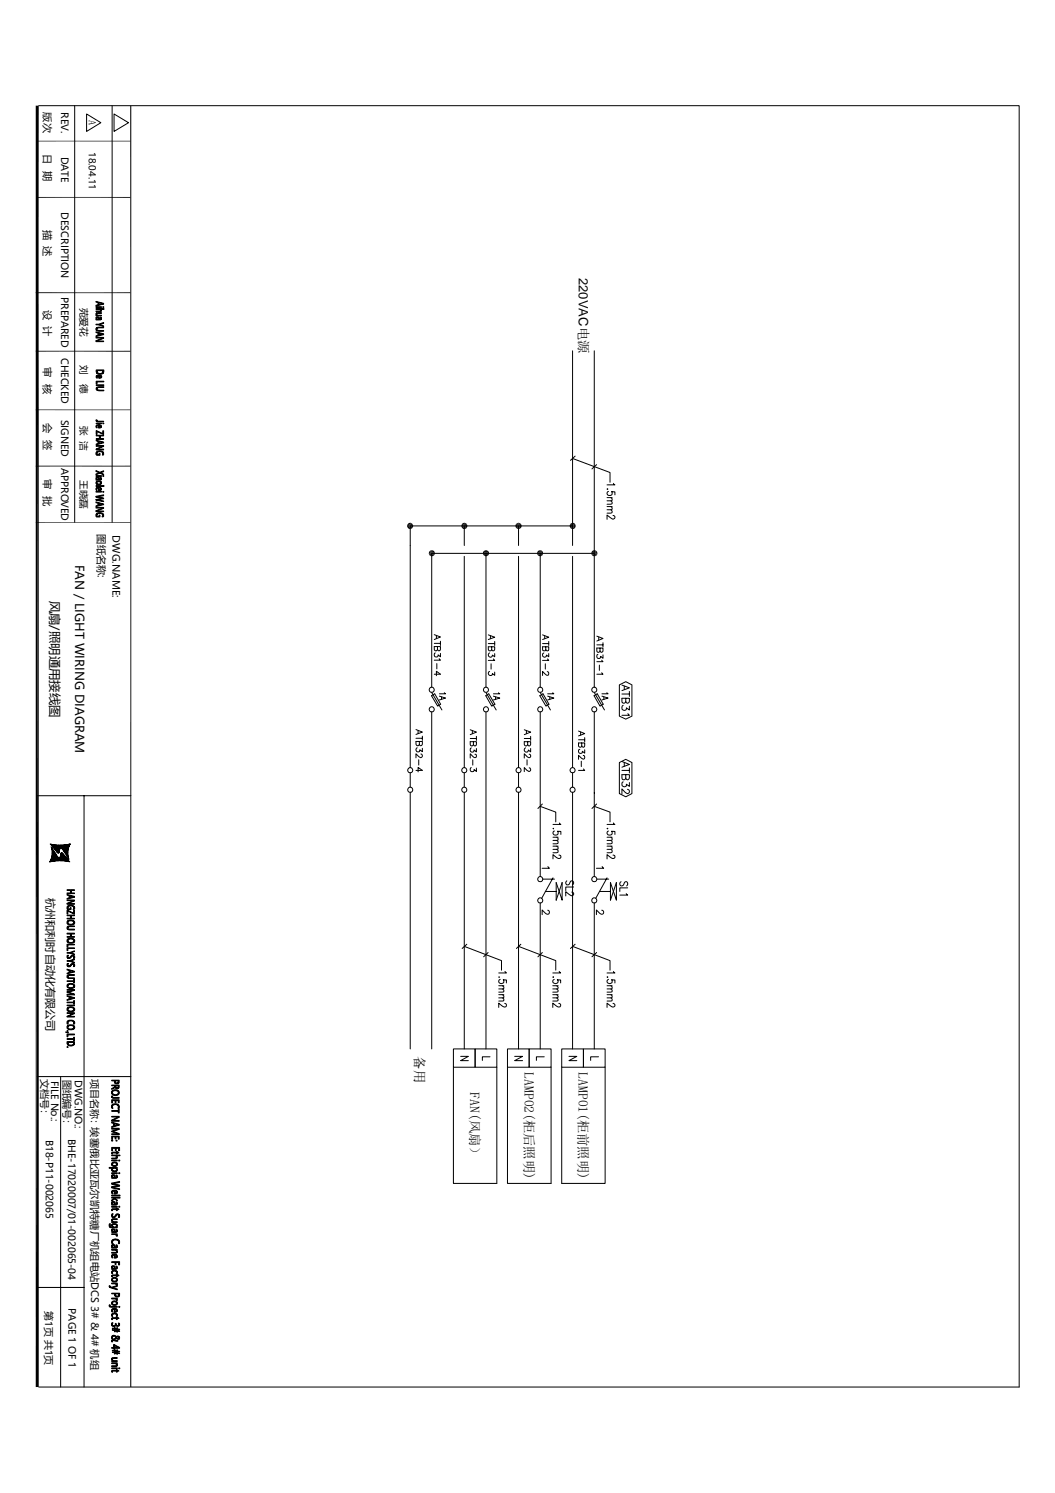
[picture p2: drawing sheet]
<svg xmlns="http://www.w3.org/2000/svg" width="210mm" height="297mm" viewBox="0 0 210 297" stroke-linecap="round" stroke-linejoin="round" font-family="sans-serif">
<g fill="none" stroke="#000" stroke-width=".2">
<path d="M7.4 39.3h18.6M7.4 28.1h18.6M7.7 21h195.1v255h-195.1M14.9 21v82.9M17.2 22.7l2.9 1.7-2.9 1.7zM22.3 21v82.9M22.7 22.7l2.9 1.7-2.9 1.7zM7.1 58.2h18.9M7.1 69.9h18.9M113.9 69.8v34.8h-32.3v48.1M118.2 69.8v66.9M7.1 81.5h18.9"/>
<path d="M7.1 92.7h18.9M113.9 91.2l7.5 2.8v2M114.4 90.7l-.9 .9M118.7 92.4l-.9 .9M120.8 99h1M120.9 97.2v.2zM121.1 97.8h-.2a.47 .47 0 0 0 .1 .7 .47 .47 0 0 0 .6 0 .47 .47 0 0 0 .1-.7l.6 .1v.6M121.5 99l.3 .2v.4h-1M121.5 99.6l.3 .3v.3l-1 .1M122 96.2l.3 .3h-1.5M7.1 103.9h18.9M92.4 104.6v3.9"/>
<path d="M92.4 110.7v42M96.7 110.1v26.6M103.2 104.6v3.9M103.2 110.7v42M107.5 110.1v26.6M113.9 104.6v3.9M113.9 110.7v42M118.2 110.1h-32.3v26.6M120.8 100.8h1M121.5 100.8l.3 .2v.4h-1M121.5 101.4l.3 .3v.3l-1 .1M122 102.6l.3 .2v.2l-.3 .3-1.2-.8v.8"/>
<path d="M85.9 138.4l.6-.4 1.2 2.1-.6 .4zM85.9 137.8l2 3.5M86.4 126.3l1.2 .4-1.2 .5M86.4 134.1h1.2l-.8-.6v.9M86.4 128h1.2M86.6 129.9a.41 .41 0 0 0-.1 .7 .41 .41 0 0 0 .7-.3l.4 .4v-.7M86.8 126.5v.5M86.9 132v1.1M87 128.6v.6l.4 .3 .2-.1v-.8h-1.2v.8l.4 .1 .2-.3M87.4 131l.2 .3h-1.2M87.4 138.5l1.2 .4-1.2 .4M87.6 127.6v.8"/>
<path d="M87.8 138.7v.4M88.4 137.8l.2 .2h-1.2M96.6 138.4l.6-.4 1.3 2.1-.7 .4zM96.7 137.8l2 3.5M97.2 126.3l1.2 .5-1.2 .4M97.2 128h1.2M97.4 129.9a.41 .41 0 0 0-.1 .7 .41 .41 0 0 0 .7-.3l.4 .4v-.7M97.4 133.6a.41 .41 0 0 0-.1 .7 .41 .41 0 0 0 .7-.3l.4 .4v-.7M97.6 126.5v.6M97.7 132.1v1M97.8 128.7l.1 .7h.4l.1-.7h-1.2l.1 .7h.4l.1-.2M98.2 131.1l.2 .3h-1.2"/>
<path d="M98.2 138.5l1.2 .4-1.2 .4M98.4 127.6v.8M98.6 138.7v.4M99.2 137.8l.2 .2h-1.2M107.4 138.4l.6-.4 1.2 2.1-.6 .4zM107.5 137.8l2 3.5M107.9 126.3l1.3 .5-1.3 .4M107.9 128h1.3M108.2 129.9a.41 .41 0 0 0-.3 .5 .41 .41 0 0 0 .4 .3 .41 .41 0 0 0 .4-.4l.5 .4v-.7M108.4 126.5v.6M108.5 132.1v1M108.6 128.7l.1 .7h.4l.1-.7h-1.3l.1 .7h.5l.1-.2"/>
<path d="M108.9 133.6a.36 .36 0 0 1 .3 .4 .36 .36 0 0 1-.4 .4l-.9-.8v.8M109 131.1l.2 .3h-1.3M109 138.5l1.2 .4-1.2 .4M109.2 127.6v.8M109.4 138.7v.4M110 137.8l.2 .2h-1.2M118.2 138.4l.6-.4 1.2 2.1-.6 .4zM118.2 137.8l2.1 3.5M118.7 126.6l1.3 .4-1.3 .5M118.7 128.3h1.3M119 130.2a.41 .41 0 0 0-.1 .7 .41 .41 0 0 0 .6-.3l.5 .4v-.7M119.1 126.7v.6"/>
<path d="M119.3 132.3v1.1M119.4 128.9v.8l.3 .1 .2-.1 .1-.8h-1.3l.1 .8 .3 .1 .3-.3M119.7 131.3l.3 .3h-1.3M119.7 133.8l.3 .3h-1.3M119.8 138.5l1.2 .4-1.2 .4M120 127.9v.8M120.1 138.7v.4M120.7 137.8l.3 .2h-1.2M123.2 136.3l1.3-.7 1.2 .7v6.2l-1.2 .6-1.3-.6zM123.7 136.3l1.5 .5-1.5 .6M123.7 138.1h1.5M124.2 136.5v.7"/>
<path d="M124.5 138.9l.1 .9 .3 .1 .3-.3v-.7h-1.5l.1 .9 .4 .1 .3-.3M125.2 137.6v.9M7.4 158.3h18.6M16.7 158.3v117.7M81.6 153.8v2.8M81.6 157.6v51.1M82.8 145.1l1.2 .6-1.2 .4M82.8 153.3h1.2l-.8-.6v.9M82.8 146.9h1.2M83 148.8a.41 .41 0 0 0-.3 .5 .41 .41 0 0 0 .5 .3 .41 .41 0 0 0 .3-.4l.5 .3v-.6M83.2 145.4v.6M83.3 151.2v1"/>
<path d="M83.4 147.5l.1 .7 .3 .2 .2-.3v-.6h-1.2l.1 .8 .3 .1 .2-.3M83.7 150a.36 .36 0 0 1 .3 .4 .36 .36 0 0 1-.3 .3l-.9-.7v.8M84 146.5v.8M85.9 141.6v67.1M92.4 153.8v2.8M92.4 157.6v51.1M93.6 145.2l1.2 .5-1.2 .5M93.6 146.9h1.2M93.8 148.8a.43 .43 0 0 0-.2 .7 .43 .43 0 0 0 .7-.1v-.2l.5 .4v-.7M93.8 152.7a.41 .41 0 0 0-.1 .8 .41 .41 0 0 0 .6-.4l.5 .4v-.7M94 145.4v.6M94.1 151.2v1"/>
<path d="M94.2 147.6v.5l.4 .3 .1-.1 .1-.7h-1.2v.7l.4 .1 .2-.3M94.5 150.1l.3 .2-.1 .4h-.1h-.3l-.7-.7v.8M94.8 146.5v.8M96.7 141.6v67.1M103.2 153.8v2.8M103.2 157.6v51.1M104.3 145.2l1.3 .5-1.3 .5M104.3 146.9h1.3M104.6 148.8a.43 .43 0 0 0-.2 .7 .43 .43 0 0 0 .7-.3l.5 .4v-.7M104.7 145.4v.6M104.9 151.2v1M105 147.6v.7l.3 .1 .3-.3v-.5h-1.3l.1 .7 .3 .1 .3-.3"/>
<path d="M105.3 150.1l.3 .2v.2l-.4 .2-.9-.7v.8M105.3 152.8a.36 .36 0 0 1 .3 .4 .36 .36 0 0 1-.4 .3l-.9-.8v.8M105.6 146.5v.8M107.5 141.6v32.8M107.9 160l-.9 .9M113.9 153.8v2.8M113.9 157.6v51.1M115.1 145.4l1.2 .6-1.2 .4M115.1 147.2h1.2M115.4 149.1a.41 .41 0 0 0-.3 .5 .41 .41 0 0 0 .4 .3 .41 .41 0 0 0 .4-.4l.4 .3v-.6M115.5 145.7v.5M115.7 151.5v1"/>
<path d="M115.7 147.8v.6l.4 .3 .2-.2v-.7h-1.2v.7l.4 .2 .2-.3M116 150.3a.36 .36 0 0 1 .3 .4 .36 .36 0 0 1-.3 .3l-.9-.7v.8M116.1 153l.2 .3h-1.2M116.3 146.8v.8M118.2 141.6v32.8M118.2 157.8h.1M118.7 160l-.9 .9M123.2 151.7l1.3-.6 1.2 .6v6.2l-1.2 .6-1.3-.6zM123.7 151.5l1.5 .6-1.5 .5M123.7 153.3h1.5M124 140.3a.49 .49 0 0 0-.2 .9 .49 .49 0 0 0 .8-.4l.6 .5v-.8M124 155.6a.5 .5 0 0 0-.2 .8 .5 .5 0 0 0 .8-.2v-.2l.6 .4v-.7"/>
<path d="M124.2 151.7v.7M124.5 154.1l.1 .9 .3 .1 .3-.3v-.7h-1.5l.2 1h.3l.3-.3M124.8 157l.3 .2a.44 .44 0 0 1-.1 .6 .44 .44 0 0 1-.6-.1l-.7-.7v1M124.9 142l.3 .3h-1.5M125.2 152.8v1M9.9 171.5h.1M9.9 171.4l.1 .1M10 171.3l.2 .1M10 171.3l.1 .1M10 167.9l1.7 1.8M10 171.2l.2 .2M10.1 167.9l1.7 1.7"/>
<path d="M10.1 171.1l.2 .3M10.1 171l.4 .4M10.1 171.1l.3 .3M10.2 168.5h.1M10.2 168l1.6 1.5M10.2 168.6l.2 .2M10.2 170.8l.5 .6M10.2 168.8l.4 .3M10.2 170.7l.7 .6M10.2 170.7l.6 .6M10.3 168l1.5 1.4M10.3 168.9l.5 .5"/>
<path d="M10.3 170.5l.8 .8M10.3 170.5l.7 .8M10.3 170.6l.7 .7M10.3 169l.7 .6M10.3 169.1l.8 .8M10.3 170.2l1.1 1.1M10.3 170.3l1 1M10.3 170.4l.9 .9M10.4 169.2l.9 1M10.4 169.3l1.9 2M10.4 169.4l1.8 1.9M10.4 169.5l1.7 1.8"/>
<path d="M10.4 169.6l1.6 1.7M10.4 169.7l1.5 1.5M10.4 169.8l1.4 1.5M10.4 169.9l1.3 1.4M10.4 170l1.2 1.3M10.4 170.1l1.1 1.2M10.4 168l1.4 1.4M10.4 168.5l1.3 1.2M10.5 168l1.3 1.3M10.6 171.4l-.4-.5 .5 .5M10.6 168l1.2 1.2M10.8 168l1 1.1"/>
<path d="M10.8 169l.8 .7M10.8 168.1l1.1 1M11 168.1l.9 .9M11 168.1l.9 .8M11.2 168.1l.7 .8M11.3 168.1l.7 .8M11.3 169.5l.2 .2M11.3 168.1l.8 .7-.6-.7M11.6 168.1l.7 .8M11.6 168.1l1.9 1.9M11.7 170.6l.7 .7M11.7 168.1l1.8 1.8"/>
<path d="M11.8 170.6l.7 .7M11.9 168.1l1.6 1.7M11.9 170.5l.7 .8M11.9 170.5l.8 .8M11.9 168.1l1.6 1.6M12 170.5l.8 .8M12 170.3l1 1M12 170.4l.9 .9M12 168.1l1.5 1.5M12.1 170l1.3 1.4M12.1 170.1l1.2 1.3M12.1 170.2l1.1 1.2"/>
<path d="M12.1 170.3l1 1M12.1 169.8l1.7 1.6M12.1 169.9l1.6 1.5M12.1 170l1.4 1.4M12.1 168.1l1.4 1.4M12.1 169.7l1.8 1.8M12.2 169.7l1.4 1.4M12.2 168.1l1.3 1.3M12.3 169.7l.9 .8M12.3 168.1l1.2 1.3M12.4 169.7l.3 .3M12.4 168.1l1.1 1.2"/>
<path d="M12.4 169l1.1 1.1M12.4 168.1l1.1 1.1M12.5 168.1l1 1M12.6 168.1l.9 .9M12.6 169.3l.9 .9M12.7 168.1l.9 .9M12.8 168.1l.8 .8M12.8 169.6l.7 .7M12.9 168.1l.7 .7M13 168.1l.6 .6M13 169.8l.6 .6M13 168l.6 .7"/>
<path d="M13.1 168l.6 .6M13.2 170.1l.4 .4M13.2 168l.5 .5M13.3 168l.4 .5M13.3 170.4l.3 .3M13.4 168l.4 .3-.4-.3M13.5 168l.3 .3M13.5 170.7l.2 .1M13.6 168l.2 .2M13.7 168l.1 .1M13.7 170.9h.1M13.8 168l.1 .1"/>
<path d="M13.8 167.9l.1 .1M13.9 167.9l.1 .1M14 167.9h.1M107.5 160.4l3.1 1.2v1.9M107.5 179.6v29.1M108 174.9h2.3M108.5 177.4h2.2M109 172.4l.3 .3h-1.4M110 164.8h.2zM110 166.6h1M110 168.3h1M110 174.7l-2.2 4"/>
<path d="M110.3 165.3a.47 .47 0 0 0-.2 .7 .47 .47 0 0 0 .7 .1l.2-.3-.1-.4h.7v.6M110.7 175.6l1.1 3.5v-3.5l-1.1 3.5zM110.7 166.6l.3 .1v.5h-1M110.7 167.2l.3 .2v.4l-1 .1M110.7 168.3l.3 .2v.4l-1 .1M110.7 169l.3 .1v.5l-1 .1M111.2 170.1l.4 .2v.3l-.3 .2-.6-.2-.7-.6v.9M111.3 163.7l.3 .3h-1.6M112.8 175.2a.41 .41 0 0 0-.2 .7 .41 .41 0 0 0 .7-.1l.3-.5 .1-.1a.42 .42 0 0 1 .4 .4 .42 .42 0 0 1-.2 .5M113.7 177.5l.4 .2v.3l-.3 .2-.5-.2-.7-.6v.9M114.1 176.5h-1.5v.7M118.2 160.4l3.2 1.2v1.9"/>
<path d="M118.2 179.6v29.1M118.8 174.9h2.3M119.3 177.4h2.2M119.8 172.4l.3 .3h-1.4M120.8 164.8h.1zM120.8 166.6h1M120.8 168.3h1M120.8 174.7l-2.3 4M121.1 165.3l-.2 .1a.47 .47 0 0 0 .1 .6 .47 .47 0 0 0 .6 0 .47 .47 0 0 0 .1-.6h.6v.6M121.5 175.6v3.5l1.1-3.5v3.5zM121.5 166.6l.3 .1v.5h-1M121.5 167.2l.3 .2v.4l-1 .1"/>
<path d="M121.5 168.3l.3 .2v.4l-1 .1M121.5 169l.3 .1v.5l-1 .1M122 170.1l.3 .2v.3l-.3 .2h-.2l-1-.8v.9M122 163.7l.3 .3h-1.5M123.6 175.4a.44 .44 0 0 0-.3 .5 .44 .44 0 0 0 .5 .4l.6-.8 .3-.1a.51 .51 0 0 1 0 .9M124.6 177.8l.3 .3h-1.6M124.9 176.6h-1.6v.8M92.4 188.3l7.4 2.8v1.9M92.9 187.9l-1 .8M97.1 189.5l-.9 .9M99.2 194.4h.2zM99.2 196.1h1"/>
<path d="M99.2 197.9h1M99.5 194.8a.47 .47 0 0 0-.1 .7 .47 .47 0 0 0 .7 .1 .47 .47 0 0 0 0-.7l.7 .1v.6M99.9 196.1l.3 .2v.4l-1 .1M99.9 196.8l.3 .1v.4l-1 .1M99.9 197.9l.3 .2v.4h-1M99.9 198.5l.3 .2v.4l-1 .1M100.4 199.6l.3 .2 .1 .3-.5 .2-1.1-.7v.8M100.5 193.3l.3 .3h-1.6M103.2 188.3l7.4 2.8v1.9M103.6 187.9l-.9 .8M107.9 189.5l-.9 .9M109 181.1l.3 .3-.1 .4-.3 .1-.4-.2-.6-.7v1"/>
<path d="M110 194.4h.2zM110 196.1h1M110 197.9h1M110.3 194.8a.48 .48 0 0 0-.2 .8 .48 .48 0 0 0 .7 0 .39 .39 0 0 0 .1-.7l.6 .1v.6M110.7 196.1l.3 .3v.3l-1 .1M110.7 196.8l.3 .2v.3l-1 .1M110.7 197.9l.3 .3v.3h-1M110.7 198.5l.3 .3v.3l-1 .1M111.2 199.6l.3 .3-.1 .4h-.4l-1-.7v.8M111.3 193.3l.2 .3h-1.5M113.9 188.3l7.5 2.8v1.9M114.4 187.9l-.9 .8"/>
<path d="M118.7 189.5l-.9 .9M119.7 181.1l.4 .3-.2 .4-.6-.1-.6-.7v1M120.8 194.4h.1zM120.8 196.1h1M120.8 197.9h1M121.1 194.8l-.2 .2a.41 .41 0 0 0 .1 .6 .48 .48 0 0 0 .7 0 .48 .48 0 0 0 0-.7l.6 .1v.6M121.5 196.1l.3 .2v.4l-1 .1M121.5 196.8l.3 .1v.4l-1 .1M121.5 197.9l.3 .2v.4h-1M121.5 198.5l.3 .2v.4l-1 .1M122 199.6l.3 .3v.2l-.3 .2-.5-.1-.7-.6v.8M122 193.3l.3 .3h-1.5"/>
<path d="M7.4 214.2h18.6M12.1 214.2v61.8M90.2 208.7h4.3v3.6h-4.3zM90.2 212.3v23.1h8.6v-23.1M91.7 210.2h1.5l-1.5 .8h1.5M94.5 208.7h4.3v3.6h-4.3zM97.5 210.3h-1.5v.7M101 208.7h4.3v3.6h-4.3zM101 212.3v23.1h8.6v-23.1M102.4 210.2h1.6l-1.6 .8h1.6M105.3 208.7h4.3v3.6h-4.3zM108.3 210.3h-1.6v.7"/>
<path d="M111.8 208.7h4.3v3.6h-4.3zM111.8 212.3v23.1h8.6v-23.1M113.2 210.2h1.6l-1.6 .8h1.6M116.1 208.7h4.3v3.6h-4.3zM119.1 210.3h-1.6v.7M7.4 256.1h9.3"/>
<circle cx="85.9" cy="137.2" r=".51"/>
<circle cx="96.7" cy="137.2" r=".51"/>
<circle cx="107.5" cy="137.2" r=".51"/>
<circle cx="118.2" cy="137.2" r=".51"/>
<circle cx="81.6" cy="153.2" r=".51"/>
<circle cx="81.6" cy="157.1" r=".51"/>
<circle cx="85.9" cy="141.1" r=".51"/>
<circle cx="92.4" cy="153.2" r=".51"/>
<circle cx="92.4" cy="157.1" r=".51"/>
<circle cx="96.7" cy="141.1" r=".51"/>
<circle cx="103.2" cy="153.2" r=".51"/>
<circle cx="103.2" cy="157.1" r=".51"/>
<circle cx="107.5" cy="141.1" r=".51"/>
<circle cx="113.9" cy="157.1" r=".51"/>
<circle cx="113.9" cy="153.2" r=".51"/>
<circle cx="118.2" cy="141.1" r=".51"/>
<circle cx="107.5" cy="174.9" r=".51"/>
<circle cx="107.5" cy="179.1" r=".51"/>
<circle cx="118.2" cy="174.9" r=".51"/>
<circle cx="118.2" cy="179.1" r=".51"/>
</g>
<g fill="#000">
<path d="M7.1 21h.6l-.6 255zM81 104.6h.6l-.5 .3zM81.1 104.9l.5-.3-.3 .6zM81.1 104.3l.5 .3h-.6zM81.6 104.6v.7l-.3-.1zM81.3 104.1l.3 .5-.5-.3zM81.6 104.6l.3 .6-.3 .1zM81.3 104.1l.3-.1v.6zM81.6 104.6l.5 .3-.2 .3zM81.6 104l.3 .1-.3 .5zM81.6 104.6h.6l-.1 .3zM81.9 104.1l.2 .2-.5 .3z"/>
<path d="M81.6 104.6l.5-.3 .1 .3zM85.3 110.1h.6l-.5 .3zM85.4 110.4l.5-.3-.3 .5zM85.4 109.8l.5 .3h-.6zM85.9 110.1v.6l-.3-.1zM85.4 109.8l.2-.3 .3 .6zM85.9 110.1l.3 .5-.3 .1zM85.6 109.5h.3v.6zM85.9 110.1l.5 .3-.2 .2zM85.9 109.5h.3l-.3 .6zM85.9 110.1h.6l-.1 .3zM86.2 109.5l.2 .3-.5 .3z"/>
<path d="M85.9 110.1l.5-.3 .1 .3zM91.8 104.6h.6l-.5 .3zM91.9 104.9l.5-.3-.3 .6zM91.9 104.3l.5 .3h-.6zM92.4 104.6v.7l-.3-.1zM92.1 104.1l.3 .5-.5-.3zM92.4 104.6l.3 .6-.3 .1zM92.1 104.1l.3-.1v.6zM92.4 104.6l.5 .3-.2 .3zM92.4 104l.3 .1-.3 .5zM92.4 104.6h.6l-.1 .3zM92.7 104.1l.2 .2-.5 .3z"/>
<path d="M92.4 104.6l.5-.3 .1 .3zM96.1 110.1h.6l-.6 .3zM96.1 110.4l.6-.3-.3 .5zM96.1 109.8l.6 .3h-.6zM96.7 110.1v.6l-.3-.1zM96.1 109.8l.3-.3 .3 .6zM96.7 110.1l.3 .5-.3 .1zM96.4 109.5h.3v.6zM96.7 110.1l.5 .3-.2 .2zM96.7 109.5h.3l-.3 .6zM96.7 110.1h.6l-.1 .3zM97 109.5l.2 .3-.5 .3z"/>
<path d="M96.7 110.1l.5-.3 .1 .3zM102.5 104.6h.7l-.6 .3zM102.6 104.9l.6-.3-.3 .6zM102.6 104.3l.6 .3h-.7zM103.2 104.6v.7l-.3-.1zM102.9 104.1l.3 .5-.6-.3zM103.2 104.6l.3 .6-.3 .1zM102.9 104.1l.3-.1v.6zM103.2 104.6l.5 .3-.2 .3zM103.2 104l.3 .1-.3 .5zM103.2 104.6h.6l-.1 .3zM103.5 104.1l.2 .2-.5 .3z"/>
<path d="M103.2 104.6l.5-.3 .1 .3zM106.8 110.1h.7l-.6 .3zM106.9 110.4l.6-.3-.4 .5zM106.9 109.8l.6 .3h-.7zM107.5 110.1v.6l-.4-.1zM106.9 109.8l.2-.3 .4 .6zM107.5 110.1l.3 .5-.3 .1zM107.1 109.5h.4v.6zM107.5 110.1l.5 .3-.2 .2zM107.5 109.5h.3l-.3 .6zM107.5 110.1h.6l-.1 .3zM107.8 109.5l.2 .3-.5 .3z"/>
<path d="M107.5 110.1l.5-.3 .1 .3zM113.3 104.6h.6l-.5 .3zM113.4 104.9l.5-.3-.3 .6zM113.4 104.3l.5 .3h-.6zM113.9 104.6v.7l-.3-.1zM113.6 104.1l.3 .5-.5-.3zM113.9 104.6l.4 .6-.4 .1zM113.6 104.1l.3-.1v.6zM113.9 104.6l.6 .3-.2 .3zM113.9 104l.4 .1-.4 .5zM113.9 104.6h.7l-.1 .3zM114.3 104.1l.2 .2-.6 .3z"/>
<path d="M113.9 104.6l.6-.3 .1 .3zM117.6 110.1h.6l-.5 .3zM117.7 110.4l.5-.3-.3 .5zM117.7 109.8l.5 .3h-.6zM118.2 110.1v.6l-.3-.1zM117.7 109.8l.2-.3 .3 .6zM118.2 110.1l.4 .5-.4 .1zM117.9 109.5h.3v.6zM118.2 110.1l.6 .3-.2 .2zM118.2 109.5h.4l-.4 .6zM118.2 110.1h.7l-.1 .3zM118.6 109.5l.2 .3-.6 .3z"/>
<path d="M118.2 110.1l.6-.3 .1 .3zM7.7 21v255h-.6z"/>
</g>
<path d="M26 21v255" fill="none" stroke="#000" stroke-width=".21"/>
<g fill="#000" stroke="#000" stroke-width=".2">
<path d="M19.1 61h1.1v.2h-1.1z" fill-rule="evenodd"/>
<path d="M19.1 62.3h.1l.1 .4-.2-.1z" fill-rule="evenodd"/>
<path d="M19.1 63.1h.1l.1 .4z" fill-rule="evenodd"/>
<path d="M19.2 74.7l.2 .5-.3-.1z" fill-rule="evenodd"/>
<path d="M19.2 63.1h.4v.4v-.3l-.4 .1z" fill-rule="evenodd"/>
<path d="M20 61.5v.2z" fill-rule="evenodd"/>
<path d="M19.1 63.5h.5v-.4l.2 .4 .3-.1v.2l-.2 .1h-.8z" fill-rule="evenodd"/>
<path d="M19.3 74.7l.4-.1 .1 .5 .3-.1v.2l-.5 .1v-.6h-.2l-.1 .3z" fill-rule="evenodd"/>
<path d="M19.1 61.9h.8l.2-.3 .1 .1-.2 .3h-.9z" fill-rule="evenodd"/>
<path d="M19.2 62.3l1-.1v.1h-.7l-.3 .2z" fill-rule="evenodd"/>
<path d="M19.1 62.7h1.1v.2h-1.1z" fill-rule="evenodd"/>
<path d="M19.9 63.1l.3 .1-.1 .4z" fill-rule="evenodd"/>
<path d="M19.8 74.6l.4 .2-.1 .4v-.4l-.3-.1z" fill-rule="evenodd"/>
<path d="M19.3 73.7l.1 .5 .2 .1h.6l.3-.4v.4l-.3 .2-.7-.1-.2-.1z" fill-rule="evenodd"/>
<path d="M19.1 60l1.5 .4v.1l-.9-.3-.2 .4v-.4l-.4-.1z" fill-rule="evenodd"/>
<path d="M19.1 60.7l.4-.1 .2-.4v.4l.9-.1-1.5 .4z" fill-rule="evenodd"/>
<path d="M19.6 64.6l.3-.1 .7 .3v.2z" fill-rule="evenodd"/>
<path d="M19.1 64.5h.5l1-.3v.1l-1 .3h-.5z" fill-rule="evenodd"/>
<path d="M19.3 65.2l1.3-.1v.1l-1.2 .1-.1 .2z" fill-rule="evenodd"/>
<path d="M19.1 65.3l.2-.1v.4l.1 .1 1.2 .1v.1l-1.3-.1-.2-.2z" fill-rule="evenodd"/>
<path d="M19.1 66l1.5 .4v.2l-.9-.3-.2 .4v-.4l-.4-.1z" fill-rule="evenodd"/>
<path d="M19.1 66.8l.4-.1 .2-.4v.4l.6-.2 .3 .1-1.5 .4z" fill-rule="evenodd"/>
<path d="M19.1 67.1h1.5v.2h-1.5z" fill-rule="evenodd"/>
<path d="M19.1 67.8l1.2-.5h.3l-1.2 .5z" fill-rule="evenodd"/>
<path d="M19.1 67.8h1.5v.2h-1.5z" fill-rule="evenodd"/>
<path d="M20.4 61l.3 .2h-.3z" fill-rule="evenodd"/>
<path d="M19.1 73.6h1.6v.4l-.2 .3v-.6h-1.2v.6z" fill-rule="evenodd"/>
<path d="M19.1 75.8h1.6v.2h-1.4v.4h-.2z" fill-rule="evenodd"/>
<path d="M19.1 76.6h1.6v.1h-1.6z" fill-rule="evenodd"/>
<path d="M19.3 77l1.4-.1v.2h-1.3l-.1 .3z" fill-rule="evenodd"/>
<path d="M19.2 77.1l.1-.1v.5l.2 .1h1.2v.2l-1.4-.1-.2-.2z" fill-rule="evenodd"/>
<path d="M19.1 61.4h1.6v.1l-.7 .1-.9-.1z" fill-rule="evenodd"/>
<path d="M19.1 94.6h1.1v.2h-1.1z" fill-rule="evenodd"/>
<path d="M19.1 96.6h1.6v.2h-1.6z" fill-rule="evenodd"/>
<path d="M19.1 97.8h1.1v.1h-1.1z" fill-rule="evenodd"/>
<path d="M19.1 84.2h1.1v.1h-1.1z" fill-rule="evenodd"/>
<path d="M19.1 95.1l.1-.1 .1 .4z" fill-rule="evenodd"/>
<path d="M19.1 83.6h.2v.2z" fill-rule="evenodd"/>
<path d="M19.1 84.7l.1-.1 .1 .5h-.1z" fill-rule="evenodd"/>
<path d="M19.1 97.1l.2 .5-.2-.2z" fill-rule="evenodd"/>
<path d="M19.2 95h.4v.4l-.1-.3-.3 .1z" fill-rule="evenodd"/>
<path d="M19.1 93.6l.8 .4-.2 .1-.6-.3z" fill-rule="evenodd"/>
<path d="M19.1 90l.2-.1v.5h.4v-.2h.2v.4h-.7z" fill-rule="evenodd"/>
<path d="M19.3 84.6l.4-.1 .1 .5 .3-.1v.2l-.5 .1v-.5h-.2l-.1 .2z" fill-rule="evenodd"/>
<path d="M19.1 95.4h.5v-.4l.2 .4 .3-.2-.1 .3h-.9z" fill-rule="evenodd"/>
<path d="M19.1 95.9l.4-.2 .6 .1-.1 .3-.2-.3-.5 .1-.1 .4z" fill-rule="evenodd"/>
<path d="M19.2 97.1l.5-.2v.6l.4-.2v.2l-.5 .1v-.5h-.2l-.2 .2z" fill-rule="evenodd"/>
<path d="M19.7 84.5l.5 .2v.3z" fill-rule="evenodd"/>
<path d="M19.9 95l.3 .1-.1 .4z" fill-rule="evenodd"/>
<path d="M19.2 96.1l.2 .2h.5l.2-.5 .1 .4-.6 .3-.4-.2z" fill-rule="evenodd"/>
<path d="M19.7 96.9l.5 .3-.1 .3-.1-.3-.3-.1z" fill-rule="evenodd"/>
<path d="M19.3 89.9l.4-.2h.5l.2 .2v.3l-.3-.3h-.5l-.3 .3z" fill-rule="evenodd"/>
<path d="M19.3 83.6l.1 .2h1.2v.1h-1.2h-.1z" fill-rule="evenodd"/>
<path d="M19.1 85.7l1.3 .6v-.6h.2v.7l-1.3-.6v.6h-.2z" fill-rule="evenodd"/>
<path d="M19.1 87.3h.7l.2-.6v.6h.6v.1h-1.5z" fill-rule="evenodd"/>
<path d="M19.1 86.6h1.5v.1h-.6l-.2 .6v-.6h-.7z" fill-rule="evenodd"/>
<path d="M19.1 87.6l1.5 .4v.1l-.9-.2-.2 .4v-.5l-.4-.1z" fill-rule="evenodd"/>
<path d="M19.1 88.3h.4l.2-.4v.3l.9-.1-1.5 .4z" fill-rule="evenodd"/>
<path d="M19.1 88.6h1.5v.2h-1.5z" fill-rule="evenodd"/>
<path d="M19.1 89.4l1.2-.6h.3l-1.3 .6z" fill-rule="evenodd"/>
<path d="M19.1 89.4h1.5v.1h-1.5z" fill-rule="evenodd"/>
<path d="M20.4 89.9l.2 .2v.4h-.2z" fill-rule="evenodd"/>
<path d="M19.9 94.1h.2l.5 .2v.2z" fill-rule="evenodd"/>
<path d="M19.1 94.3l1.5-.6v.1l-1.5 .7z" fill-rule="evenodd"/>
<path d="M19.1 99.4l1.5 .3v.1l-1.5-.3z" fill-rule="evenodd"/>
<path d="M19.1 98.7l1.5-.2v.1l-1.1 .2z" fill-rule="evenodd"/>
<path d="M19.1 98.7l1.5 .4v.1l-1.5-.3z" fill-rule="evenodd"/>
<path d="M19.1 99.4l1.2-.3 .3 .1-1.3 .3z" fill-rule="evenodd"/>
<path d="M20.4 84.2h.3v.1z" fill-rule="evenodd"/>
<path d="M20.5 94.6h.2l-.1 .2h-.2z" fill-rule="evenodd"/>
<path d="M20.4 97.8l.3 .1h-.2z" fill-rule="evenodd"/>
<path d="M19.2 102.2l.1 .5h.4v-.2h.2v.4h-.7l-.1-.2z" fill-rule="evenodd"/>
<path d="M19.2 102.2l.4-.2h.5l.3 .2v.3l-.1-.3-.3-.1-.5 .1-.2 .3z" fill-rule="evenodd"/>
<path d="M19.1 99.9l1.5 .4v.1l-.9-.3-.2 .4v-.4l-.4-.1z" fill-rule="evenodd"/>
<path d="M19.1 100.7l.4-.2 .2-.4v.4l.6-.2 .3 .1-1.5 .4z" fill-rule="evenodd"/>
<path d="M19.1 101h1.5v.1h-1.5z" fill-rule="evenodd"/>
<path d="M19.1 101.6l1.2-.5h.3l-1.2 .6z" fill-rule="evenodd"/>
<path d="M19.1 101.6l1.5 .1v.1h-1.5z" fill-rule="evenodd"/>
<path d="M20.4 102.2l.2 .2v.4h-.3l.1-.1z" fill-rule="evenodd"/>
<path d="M13.3 177.7h.7l.2-.5v.5h.6v.1h-1.5z" fill-rule="evenodd"/>
<path d="M13.3 177h1.5v.2h-.6l-.2 .5v-.5h-.7z" fill-rule="evenodd"/>
<path d="M13.3 178l1.5 .3v.2l-.9-.2-.1 .3v-.4l-.5-.1z" fill-rule="evenodd"/>
<path d="M13.3 178.8l.5-.2 .1-.3v.3l.6-.2 .3 .1-1.5 .4z" fill-rule="evenodd"/>
<path d="M13.3 179.1h1.5v.1h-1.5z" fill-rule="evenodd"/>
<path d="M13.3 179.7l1.2-.5h.3l-1.2 .6z" fill-rule="evenodd"/>
<path d="M13.3 179.7l1.5 .1v.1h-1.5z" fill-rule="evenodd"/>
<path d="M13.4 190.1h.2l-.1 .6-.2-.2z" fill-rule="evenodd"/>
<path d="M13.4 191.7h.2l-.1 .6-.2-.2z" fill-rule="evenodd"/>
<path d="M13.4 180.4l.1-.1v.5h.5v-.2h.1v.4h-.6l-.2-.2z" fill-rule="evenodd"/>
<path d="M13.5 180.2l.9-.1 .3 .2v.3l-.4-.4-.6 .1-.2 .3z" fill-rule="evenodd"/>
<path d="M13.4 183.3l.1-.1v.5l.2 .1 .7 .1 .3-.4v.4l-.5 .2-.6-.1-.3-.3z" fill-rule="evenodd"/>
<path d="M13.4 186.9l.1-.1v.5l.2 .2h.8l.2-.3v.3l-.3 .1h-.8l-.3-.2z" fill-rule="evenodd"/>
<path d="M13.5 190.4v.1l.3 .1 .4-.5h.4l.1 .3a.33 .33 0 0 0-.4-.2 .33 .33 0 0 0-.2 .4l-.6 .1z" fill-rule="evenodd"/>
<path d="M13.5 192l.1 .2h.2l.5-.5 .4 .1v.3l-.1-.2-.2-.1-.6 .5h-.3z" fill-rule="evenodd"/>
<path d="M13.5 195.8v.5l.2 .2h.7l.3-.3v.3l-.4 .2-.8-.2-.2-.2z" fill-rule="evenodd"/>
<path d="M13.3 181.1l1.3 .6v-.6h.2v.8l-1.3-.6v.5h-.2z" fill-rule="evenodd"/>
<path d="M13.3 182.7h.7l.2-.5v.5h.6v.1h-1.5z" fill-rule="evenodd"/>
<path d="M13.3 182.1h1.5v.1h-.6l-.2 .5v-.5h-.7z" fill-rule="evenodd"/>
<path d="M13.5 184.3l1.3-.1v.1l-1.2 .1-.1 .2z" fill-rule="evenodd"/>
<path d="M13.4 184.4l.1-.1 .1 .6h1.2v.1h-1.2l-.3-.2z" fill-rule="evenodd"/>
<path d="M13.3 186.3h.7l.2-.5v.5h.6v.2h-1.5z" fill-rule="evenodd"/>
<path d="M13.3 185.7h1.5v.1h-.6l-.2 .5v-.5h-.7z" fill-rule="evenodd"/>
<path d="M13.3 187.9h1.5v.1h-1.3v.4h-.2z" fill-rule="evenodd"/>
<path d="M13.3 188.6h1.5v.1h-1.3v.4h-.2z" fill-rule="evenodd"/>
<path d="M13.9 189.6h.2l.7 .2v.2z" fill-rule="evenodd"/>
<path d="M13.3 189.5h.6l.9-.3v.1l-.9 .3h-.6z" fill-rule="evenodd"/>
<path d="M13.9 191.2h.3l.6 .3v.1z" fill-rule="evenodd"/>
<path d="M13.3 191.1h.6l.9-.3v.2l-.7 .2h-.8z" fill-rule="evenodd"/>
<path d="M13.3 192.8l1.5 .4v.2l-.9-.3-.1 .4v-.4l-.5-.1z" fill-rule="evenodd"/>
<path d="M13.3 193.6l.5-.1 .1-.4v.3l.7-.1 .2 .1-1.5 .3z" fill-rule="evenodd"/>
<path d="M13.5 194l1.3-.1v.1h-1.1l-.2 .3z" fill-rule="evenodd"/>
<path d="M13.3 194.1l.2-.1 .1 .5h1.2v.2l-1.3-.1-.2-.1z" fill-rule="evenodd"/>
<path d="M13.3 195.1h1.3v-.3h.2v.8h-.2v-.3h-1.3z" fill-rule="evenodd"/>
<path d="M13.3 196.9h1.5v.1h-1.5z" fill-rule="evenodd"/>
<path d="M13.3 197.3l1.2-.3h.3l-1.1 .4z" fill-rule="evenodd"/>
<path d="M13.3 197.3l1.5 .5v.1z" fill-rule="evenodd"/>
<path d="M13.3 197.8h1.3l.2 .1h-1.5z" fill-rule="evenodd"/>
<path d="M13.3 198.1l1.5 .4v.1l-.9-.2-.1 .4v-.5l-.5-.1z" fill-rule="evenodd"/>
<path d="M13.3 198.9l.5-.1 .1-.4v.3l.9-.1-1.5 .4z" fill-rule="evenodd"/>
<path d="M13.3 199.4h1.3v-.3h.2v.7h-.2v-.3h-1.3z" fill-rule="evenodd"/>
<path d="M14.7 180.3l.2 .5-.3 .1z" fill-rule="evenodd"/>
<path d="M13.5 183.2l.7-.2a.5 .5 0 0 1 .6 .3 .5 .5 0 0 1-.1 .6l-.1-.6-.8-.1-.3 .3z" fill-rule="evenodd"/>
<path d="M13.5 186.8l.8-.1a.51 .51 0 0 1 .5 .3 .51 .51 0 0 1-.1 .5l-.1-.6-.8-.1-.3 .4z" fill-rule="evenodd"/>
<path d="M14.7 190.1l.2 .2-.1 .4h-.2z" fill-rule="evenodd"/>
<path d="M14.7 191.8l.2 .1-.1 .4h-.2z" fill-rule="evenodd"/>
<path d="M13.5 195.8l.9-.1 .4 .2 .1 .4-.2 .2v-.4l-.4-.3-.6 .1-.2 .3z" fill-rule="evenodd"/>
<path d="M13.3 205h.2v.2h-.2z" fill-rule="evenodd"/>
<path d="M13.3 208.3h.2v.1h-.2z" fill-rule="evenodd"/>
<path d="M13.4 203.2l.1-.1 .1 .6h-.3z" fill-rule="evenodd"/>
<path d="M13.1 205.3l.5 .1v.1z" fill-rule="evenodd"/>
<path d="M13.4 200.6l.1-.1v.4l.2 .2 .7 .1 .3-.4v.4l-.3 .1-.8-.1-.3-.2z" fill-rule="evenodd"/>
<path d="M13.5 203.1l.3-.1h.6l.3 .1v.4l-.1-.3-.3-.1-.7 .1-.1 .3z" fill-rule="evenodd"/>
<path d="M13.5 204v.5l.2 .2h.7l.3-.3v.3l-.4 .2-.8-.2-.2-.2z" fill-rule="evenodd"/>
<path d="M13.5 207.4v.3l.3 .2h.6l.2-.4 .1 .4-.4 .2h-.5l-.3-.2z" fill-rule="evenodd"/>
<path d="M13.3 200h1.5v.1h-1.5z" fill-rule="evenodd"/>
<path d="M13.3 201.5h1.5v.2l-1.5-.1z" fill-rule="evenodd"/>
<path d="M13.3 202.2l1.3-.6 .2 .1-1.2 .5z" fill-rule="evenodd"/>
<path d="M13.3 202.2h1.5v.1h-1.5z" fill-rule="evenodd"/>
<path d="M13.3 205.7h1.5v.2h-1.3v.4h-.2z" fill-rule="evenodd"/>
<path d="M13.3 206.7h1.3v-.3h.2v.7h-.2v-.3h-1.3z" fill-rule="evenodd"/>
<path d="M13.3 207.2h1.5v.5l-.1 .2-.1-.5h-1.1v.5z" fill-rule="evenodd"/>
<path d="M13.5 200.5l.8-.2a.51 .51 0 0 1 .5 .3 .51 .51 0 0 1-.1 .6l-.1-.6-.8-.1-.3 .3z" fill-rule="evenodd"/>
<path d="M14.7 203.1l.2 .3-.1 .3h-.2z" fill-rule="evenodd"/>
<path d="M13.5 204l.9-.1a.46 .46 0 0 1 .4 .3 .46 .46 0 0 1-.1 .5v-.4l-.2-.2-.7-.1-.3 .4z" fill-rule="evenodd"/>
<path d="M22.2 218.1l.2-.1v.4z" fill-rule="evenodd"/>
<path d="M22.2 216.6l.7-.5-.1 .3-.6 .3z" fill-rule="evenodd"/>
<path d="M22.9 215l.2 .5 .4-.1v-.2v.4h-.5z" fill-rule="evenodd"/>
<path d="M23 216l.1 .4h.3l.1-.2v.4l-.5-.1z" fill-rule="evenodd"/>
<path d="M22.3 217l.1 .6 .2 .1a.64 .64 0 0 0 1-.3l-.1 .4-.9 .1-.4-.4z" fill-rule="evenodd"/>
<path d="M22.4 219.7h1l.2 .1v.4l-.2-.3a.9 .9 0 0 0-1 .1v.2z" fill-rule="evenodd"/>
<path d="M22.2 214.9h1.5v.5l-.2 .2v-.6h-.6v.5l-.1-.5h-.6z" fill-rule="evenodd"/>
<path d="M22.2 215.9h1.5v.5l-.2 .2v-.6h-.5v.5l-.1-.1v-.4h-.7z" fill-rule="evenodd"/>
<path d="M22.4 218.2l.1 .1h1.2v.2h-1.3z" fill-rule="evenodd"/>
<path d="M22.2 218.8h1.5v.6h-.2v-.4h-.4v.4h-.2v-.4h-.5v.4h-.2z" fill-rule="evenodd"/>
<path d="M22.4 217l.3-.2 .5 .1a.52 .52 0 0 1 .5 .3 .52 .52 0 0 1-.1 .5l-.1-.5-.2-.2h-.7l-.2 .4z" fill-rule="evenodd"/>
<path d="M22.2 230.8h1.1v.2h-1.1z" fill-rule="evenodd"/>
<path d="M22.2 233.3h1.1v.2h-1.1z" fill-rule="evenodd"/>
<path d="M22.2 237.8h1.7v.1h-1.7z" fill-rule="evenodd"/>
<path d="M22.2 229.3h.2v.3h-.2z" fill-rule="evenodd"/>
<path d="M22.4 232.5v.2z" fill-rule="evenodd"/>
<path d="M22.2 233.8h.2v.5l-.2-.3z" fill-rule="evenodd"/>
<path d="M22.3 239.1l.1 .5-.2-.2z" fill-rule="evenodd"/>
<path d="M22.2 226.9l.2 .1h-.2z" fill-rule="evenodd"/>
<path d="M22.2 237l.2-.1 .1 .6h-.2z" fill-rule="evenodd"/>
<path d="M22.3 219.8l.2 .7h-.2l-.1-.2z" fill-rule="evenodd"/>
<path d="M22.4 233.8h.4v.5l-.2-.4h-.2v.1z" fill-rule="evenodd"/>
<path d="M22.2 238.7l.6-.3v.1l-.6 .5z" fill-rule="evenodd"/>
<path d="M22.4 239.1h.4v.5l-.2-.4-.2 .1z" fill-rule="evenodd"/>
<path d="M23.2 229.9v.3z" fill-rule="evenodd"/>
<path d="M22.3 231.3l.4-.1h.4l.1 .4-.2-.2h-.5l-.1 .1v.4l-.2-.2z" fill-rule="evenodd"/>
<path d="M23.2 232.4v.3z" fill-rule="evenodd"/>
<path d="M22.2 234.3h.2v-.2l.4 .2v-.5l.1 .5 .3-.2v.3h-.1h-.9z" fill-rule="evenodd"/>
<path d="M22.2 239.6h.2v-.1l.4 .1v-.5l.1 .5 .3-.2v.3l-.2 .1h-.8z" fill-rule="evenodd"/>
<path d="M22.4 236.9l.5-.1v.6l.3-.2v.3l-.5 .1v-.7l-.3 .1v.2z" fill-rule="evenodd"/>
<path d="M23.1 226.9h.2v.1h-.2z" fill-rule="evenodd"/>
<path d="M21.7 232.3h1.6v.1h-.1v.2l-.6-.2-.2 .2v-.2h-.7z" fill-rule="evenodd"/>
<path d="M22.8 238.4l.5 .3v.2l-.5-.4z" fill-rule="evenodd"/>
<path d="M22.2 230.4h.9l.1-.4 .2 .2-.3 .3h-.9z" fill-rule="evenodd"/>
<path d="M22.4 231.6l.2 .3h.4l.2-.2v-.4a.45 .45 0 0 1-.2 .8l-.6-.1z" fill-rule="evenodd"/>
<path d="M22.3 232.5l.3 .4h.5l.1-.4 .2 .3-.4 .3h-.6l-.2-.3z" fill-rule="evenodd"/>
<path d="M23.1 233.8l.3 .2-.2 .4z" fill-rule="evenodd"/>
<path d="M22.9 236.8h.1a.39 .39 0 0 1 .3 .3 .39 .39 0 0 1-.1 .4v-.4z" fill-rule="evenodd"/>
<path d="M23.1 239.1l.3 .2-.2 .4z" fill-rule="evenodd"/>
<path d="M22.4 229.3l.9-.2 .4 .3h-.4v.2h-.1v-.2h-.8v.1z" fill-rule="evenodd"/>
<path d="M22.2 221h1.3v-.4h.2v.8h-.2v-.3h-1.3z" fill-rule="evenodd"/>
<path d="M22.2 222.1h1.5v.2l-1.5-.1z" fill-rule="evenodd"/>
<path d="M22.2 222.9l1.3-.7 .2 .1-1.2 .6z" fill-rule="evenodd"/>
<path d="M22.2 222.9h1.5v.2h-1.5z" fill-rule="evenodd"/>
<path d="M22.2 223.3l1.5 .4v.1l-.9-.2-.2 .4v-.5l-.4-.1z" fill-rule="evenodd"/>
<path d="M22.2 224.1l.4-.1 .2-.4v.4l.7-.2h.2l-1.5 .5z" fill-rule="evenodd"/>
<path d="M22.2 224.5h1.5v.2l-1.5-.1z" fill-rule="evenodd"/>
<path d="M22.2 225.1l1.1-.5 .4 .1-1.2 .4z" fill-rule="evenodd"/>
<path d="M22.2 225.1l1.5 .4v.2z" fill-rule="evenodd"/>
<path d="M22.2 225.6h1.3l.2 .1h-1.5z" fill-rule="evenodd"/>
<path d="M22.2 226h1.5v.6h-.2v-.4h-.4v.4h-.2v-.4h-.5v.5h-.2z" fill-rule="evenodd"/>
<path d="M23.6 219.8l.1 .2a.32 .32 0 0 1-.2 .5z" fill-rule="evenodd"/>
<path d="M22.2 228.3h1.6v.6h-.2v-.4h-.5v.4h-.2v-.4h-.5v.5h-.2z" fill-rule="evenodd"/>
<path d="M22.2 236.1l1.6 .4v.2l-1.6-.4z" fill-rule="evenodd"/>
<path d="M22.2 235.4l1.6-.3v.1l-1.2 .3z" fill-rule="evenodd"/>
<path d="M22.2 235.4l1.6 .4v.2l-1.6-.4z" fill-rule="evenodd"/>
<path d="M22.2 236.1l1.2-.2 .4 .1-1.3 .2z" fill-rule="evenodd"/>
<path d="M23.7 230.8l.1 .2h-.1z" fill-rule="evenodd"/>
<path d="M23.6 233.3h.2v.2h-.2z" fill-rule="evenodd"/>
<path d="M22.2 229.8h1.7v.1l-.8 .1-.9-.1z" fill-rule="evenodd"/>
<path d="M22.2 238.2h1.7v.2h-1.1v.1v-.1h-.6z" fill-rule="evenodd"/>
<path d="M21.7 255.8h.2l-.1 .3z" fill-rule="evenodd"/>
<path d="M21.8 259.6h.1l-.1 .4z" fill-rule="evenodd"/>
<path d="M21.8 243.5h.2l-.2 .7-.1-.2z" fill-rule="evenodd"/>
<path d="M22.2 240h1.1v.2h-1.1z" fill-rule="evenodd"/>
<path d="M22.2 240.6l.2-.1v.4h-.2z" fill-rule="evenodd"/>
<path d="M22.3 242.6l.1-.1v.6l-.2-.3z" fill-rule="evenodd"/>
<path d="M22.3 244.5l.1 .6-.2-.3z" fill-rule="evenodd"/>
<path d="M22.2 247.7l.2-.1v.5l-.2-.2z" fill-rule="evenodd"/>
<path d="M22.2 252l.2-.1v.5l-.2-.2z" fill-rule="evenodd"/>
<path d="M22.3 253.7l.1 .3h-.2z" fill-rule="evenodd"/>
<path d="M22.2 243.7l.2-.2v.6l-.2-.2z" fill-rule="evenodd"/>
<path d="M22.3 252.9l.1-.1v.6h-.2z" fill-rule="evenodd"/>
<path d="M22.3 246.7l.2 .7h-.2l-.1-.2z" fill-rule="evenodd"/>
<path d="M22.3 249.7l.1-.1 .1 .7-.3-.2z" fill-rule="evenodd"/>
<path d="M22.3 241.5h.2l-.1 .7-.2-.3z" fill-rule="evenodd"/>
<path d="M22.4 244.5l.4 .1v.5l-.1-.4-.2-.1-.1 .2z" fill-rule="evenodd"/>
<path d="M22.4 247.6l.4 .1v.4l-.1-.3h-.2l-.1 .1z" fill-rule="evenodd"/>
<path d="M22.4 251.8l.4 .1v.5l-.1-.4-.3 .1z" fill-rule="evenodd"/>
<path d="M23.2 243.9v.2z" fill-rule="evenodd"/>
<path d="M22.2 245.1h.2v-.2l.4 .2v-.5l.1 .5 .3-.2v.3h-1z" fill-rule="evenodd"/>
<path d="M23.1 245.6l.1 .2z" fill-rule="evenodd"/>
<path d="M22.2 248.1h.6v-.4l.1 .4 .3-.1v.3h-1z" fill-rule="evenodd"/>
<path d="M22.2 249.2h.9l.1-.2v.3h-.1h-.9z" fill-rule="evenodd"/>
<path d="M22.2 252.4h.2v-.1l.4 .1v-.5l.1 .5 .3-.2v.3h-.2h-.8z" fill-rule="evenodd"/>
<path d="M22.3 254.4l.3-.2h.5l.1 .4-.1-.2-.5-.1-.2 .2v.4l-.2-.2z" fill-rule="evenodd"/>
<path d="M23.1 255.4l.1 .2z" fill-rule="evenodd"/>
<path d="M23.1 258.4l.1 .2z" fill-rule="evenodd"/>
<path d="M22.3 259l.3-.2 .5 .1 .1 .4-.1-.3h-.5l-.2 .2v.4l-.2-.3z" fill-rule="evenodd"/>
<path d="M22.4 249.6l.5-.1v.7l.3-.1v-.2v.3l-.5 .1v-.6l-.3 .1v.2z" fill-rule="evenodd"/>
<path d="M22.4 252.8h.8v.4l-.3-.3h-.4l-.1 .3z" fill-rule="evenodd"/>
<path d="M22.4 242.5h.9v.1h-.8l-.1 .3z" fill-rule="evenodd"/>
<path d="M22.2 243.1h.2v-.2l.2 .2h.7v.1h-1.1z" fill-rule="evenodd"/>
<path d="M21.9 243.8v.2l.2 .1h.3v-.1l.5 .1 .3-.1 .1 .3-1.3-.1h-.2z" fill-rule="evenodd"/>
<path d="M22.2 245.5h1.1v.1h-1.1z" fill-rule="evenodd"/>
<path d="M22.2 248.6h1.1v.1h-1.1z" fill-rule="evenodd"/>
<path d="M22.2 255.3h1.1v.1h-1.1z" fill-rule="evenodd"/>
<path d="M21.9 255.9l.1 .2 1.3 .3v.2l-1.5-.5z" fill-rule="evenodd"/>
<path d="M22.2 256.1l1.1-.3v.1l-.8 .3z" fill-rule="evenodd"/>
<path d="M22.2 258.3h1.1v.1h-1.1z" fill-rule="evenodd"/>
<path d="M22.4 243.5l.5-.1a.39 .39 0 0 1 .4 .3 .39 .39 0 0 1-.1 .4l-.2-.5h-.4l-.2 .3z" fill-rule="evenodd"/>
<path d="M23.1 244.6h.2l.1 .2-.2 .3z" fill-rule="evenodd"/>
<path d="M23.2 245.6l.1 .3h-.1z" fill-rule="evenodd"/>
<path d="M23.1 247.7a.32 .32 0 0 1 .3 .2 .32 .32 0 0 1-.1 .3z" fill-rule="evenodd"/>
<path d="M23.2 248.7a.3 .3 0 0 1 .2 .3 .3 .3 0 0 1-.2 .3z" fill-rule="evenodd"/>
<path d="M22.9 249.5l.1 .1a.37 .37 0 0 1 .3 .2 .37 .37 0 0 1-.1 .4v-.3z" fill-rule="evenodd"/>
<path d="M23.1 251.9h.2l.1 .2-.2 .4z" fill-rule="evenodd"/>
<path d="M23.2 252.9l.2 .4-.3 .1z" fill-rule="evenodd"/>
<path d="M22.4 254.6l.2 .3h.4l.2-.2v-.4a.41 .41 0 0 1 .2 .5 .41 .41 0 0 1-.4 .2h-.6z" fill-rule="evenodd"/>
<path d="M23.2 255.5l.2 .1-.1 .2h-.1z" fill-rule="evenodd"/>
<path d="M23.2 258.4l.1 .3h-.1z" fill-rule="evenodd"/>
<path d="M22.4 259.3l.2 .2h.4l.2-.1v-.4a.41 .41 0 0 1 .2 .4 .41 .41 0 0 1-.4 .3l-.6-.1z" fill-rule="evenodd"/>
<path d="M22.4 241.8l.1 .3h.2l.4-.5 .5-.1v.4l-.1-.2h-.2l-.5 .6-.4-.1z" fill-rule="evenodd"/>
<path d="M22.4 246.7l.5-.2 .5 .1 .2 .1v.5l-.1-.4-.5-.1-.5 .1-.1 .3z" fill-rule="evenodd"/>
<path d="M23 257.4v.3l.2 .2 .3-.1 .1-.2v.4h-.6z" fill-rule="evenodd"/>
<path d="M22.4 240.5l.9-.1 .4 .3h-.4v.2h-.1v-.2h-.8v.1z" fill-rule="evenodd"/>
<path d="M22.4 253.7l.9-.2 .4 .3h-.4v.2h-.1v-.2h-.8v.1z" fill-rule="evenodd"/>
<path d="M23.6 241.6l.2 .2-.1 .4h-.2z" fill-rule="evenodd"/>
<path d="M23.6 246.7l.2 .3-.1 .4h-.2z" fill-rule="evenodd"/>
<path d="M22.2 251h1.6v.7h-.2v-.5h-.5v.4h-.2v-.4h-.7z" fill-rule="evenodd"/>
<path d="M22.2 257.3h1.6v.4l-.2 .3v-.6h-.6v.6l-.2-.2v-.4h-.6z" fill-rule="evenodd"/>
<path d="M23.6 240h.2v.1l-.1 .1z" fill-rule="evenodd"/>
<path d="M23.6 260l.2-.1v.2h-.2z" fill-rule="evenodd"/>
<path d="M22.2 272.1h1.1v.2h-1.1z" fill-rule="evenodd"/>
<path d="M22.3 262.2l.1 .3h-.2z" fill-rule="evenodd"/>
<path d="M22.3 266.6l.1 .4h-.2z" fill-rule="evenodd"/>
<path d="M22.3 270.2l.1 .5-.2-.2z" fill-rule="evenodd"/>
<path d="M22.3 272.7l.1 .3h-.2z" fill-rule="evenodd"/>
<path d="M22.2 261.5l.2-.1v.5h-.2z" fill-rule="evenodd"/>
<path d="M22.4 266.6v.3z" fill-rule="evenodd"/>
<path d="M22.4 260.4l.1 .6h-.2l-.1-.2z" fill-rule="evenodd"/>
<path d="M22.3 263.2h.2l-.1 .6-.2-.2z" fill-rule="evenodd"/>
<path d="M22.4 264.2l.4 .1v.3v-.2z" fill-rule="evenodd"/>
<path d="M22.4 268.6l.4 .1v.3v-.2h-.4z" fill-rule="evenodd"/>
<path d="M22.3 265.8l.2-.1h.4l.1 .4-.2-.3h-.3l-.1 .3v.4l-.2-.4z" fill-rule="evenodd"/>
<path d="M22.2 271.7h.8l.2-.2v.4h-.2h-.8z" fill-rule="evenodd"/>
<path d="M22.4 260.4l.5-.1v.6l.3-.2v.3l-.5 .1v-.6h-.2l-.1 .3z" fill-rule="evenodd"/>
<path d="M22.4 261.4l.2-.2 .6 .1v.4l-.3-.3h-.4l-.1 .3z" fill-rule="evenodd"/>
<path d="M22.9 264.3l.3 .1v.3v-.2l-.3-.1z" fill-rule="evenodd"/>
<path d="M22.9 268.7l.3 .1v.3v-.2l-.3-.1z" fill-rule="evenodd"/>
<path d="M21.9 259.7l.1 .2h1.3v.2h-1.2l-.3-.1z" fill-rule="evenodd"/>
<path d="M22.4 270.2l.9-.1v.1l-.8 .1-.1 .2z" fill-rule="evenodd"/>
<path d="M22.2 270.7h.2v-.1l.9 .1v.2h-1.1z" fill-rule="evenodd"/>
<path d="M22.2 271.1h1.1v.2h-1.1z" fill-rule="evenodd"/>
<path d="M22.9 260.3a.41 .41 0 0 1 .4 .2 .41 .41 0 0 1-.1 .5v-.4z" fill-rule="evenodd"/>
<path d="M23.2 261.4l.2 .4-.3 .1z" fill-rule="evenodd"/>
<path d="M23.2 271.3a.26 .26 0 0 1 .2 .2 .26 .26 0 0 1-.2 .3z" fill-rule="evenodd"/>
<path d="M22.7 266.6l.8 .1v.1l-.8-.1z" fill-rule="evenodd"/>
<path d="M22.6 267.5l.8 .4 .1 .2-.8-.4v.7h-.1v-.1h-.4v-.2h.4z" fill-rule="evenodd"/>
<path d="M22.4 263.5l.1 .2 .2 .1 .2-.2v-.3h.2l.2 .4h.2l.1-.2v.3h-.4l-.2-.2a.44 .44 0 0 1-.6 .2z" fill-rule="evenodd"/>
<path d="M22.4 262.2l.9-.2 .4 .3h-.4v.2h-.1v-.2h-.8v.2z" fill-rule="evenodd"/>
<path d="M22.4 266.1v.1a.28 .28 0 0 0 .3 .2 .28 .28 0 0 0 .2-.2l.2-.4 .2 .5h.2l.2-.2v.3h-.4l-.2-.2-.4 .5h-.3z" fill-rule="evenodd"/>
<path d="M22.4 272.7h.8v-.2h.1v.2l.4 .1h-.4v.2h-.1v-.2h-.7l-.1 .1z" fill-rule="evenodd"/>
<path d="M23.5 263.3h.3l-.1 .5z" fill-rule="evenodd"/>
<path d="M23.4 264.4h.4v.2z" fill-rule="evenodd"/>
<path d="M22.8 264.1h.1v.6h.3v-.6h.2v.6l.4 .1v.1l-.4-.1v.2h-.2v-.2l-.3-.1v.3l-.1-.3h-.4v-.2l.4 .1z" fill-rule="evenodd"/>
<path d="M23.2 265.9a.36 .36 0 0 1 .5 0 .36 .36 0 0 1 0 .5l-.1-.4h-.3l-.1 .1z" fill-rule="evenodd"/>
<path d="M22.7 267.7v.4h.8v-.1l.3 .1v.2h-1.1z" fill-rule="evenodd"/>
<path d="M23.4 268.8h.4v.2l-.4-.1z" fill-rule="evenodd"/>
<path d="M22.8 268.5h.1v.6h.3v-.6h.2v.6l.4 .1v.1l-.4-.1v.2h-.2v-.2h-.3v.2h-.1v-.3h-.4l.4-.1z" fill-rule="evenodd"/>
<path d="M23.6 272.1h.2v.2h-.2z" fill-rule="evenodd"/>
</g>
<g font-size="2.7">
<text x="82.5" y="210.2" transform="rotate(90 82.5 210.2)">备用</text>
<text x="104.4" y="213.3" transform="rotate(90 104.4 213.3)">LAMP02(柜后照明)</text>
<text x="115.1" y="213.3" transform="rotate(90 115.1 213.3)">LAMP01(柜前照明)</text>
<text x="93.6" y="217.3" transform="rotate(90 93.6 217.3)">FAN(风扇）</text>
</g>
<text font-size="2.6" x="115.1" y="55.3" transform="rotate(90 115.1 55.3)">220VAC电源</text>
<g font-size="2.5">
<text x="14.9" y="112.4" transform="rotate(90 14.9 112.4)">FAN / LIGHT WIRING DIAGRAM</text>
<text x="10.1" y="119.5" transform="rotate(90 10.1 119.5)">风扇/照明通用接线图</text>
</g>
<text font-size="2.2" x="9.3" y="178.6" transform="rotate(90 9.3 178.6)">杭州和利时自动化有限公司</text>
<g font-size="2">
<text x="8.7" y="22.4" transform="rotate(90 8.7 22.4)">版次</text>
<text x="12.1" y="22.3" transform="rotate(90 12.1 22.3)">REV.</text>
<text x="17.7" y="23.9" transform="rotate(90 17.7 23.9)">A</text>
<text x="8.7" y="30.7" transform="rotate(90 8.7 30.7)">日 期</text>
<text x="12.1" y="31.1" transform="rotate(90 12.1 31.1)">DATE</text>
<text x="8.7" y="45.7" transform="rotate(90 8.7 45.7)">描 述</text>
<text x="12.1" y="42.2" transform="rotate(90 12.1 42.2)">DESCRIPTION</text>
<text x="12.1" y="59" transform="rotate(90 12.1 59)">PREPARED</text>
<text x="8.7" y="61.6" transform="rotate(90 8.7 61.6)">设 计</text>
<text x="12.1" y="71.2" transform="rotate(90 12.1 71.2)">CHECKED</text>
<text x="8.7" y="73.1" transform="rotate(90 8.7 73.1)">审 核</text>
<text x="12.1" y="83.5" transform="rotate(90 12.1 83.5)">SIGNED</text>
<text x="8.7" y="84.2" transform="rotate(90 8.7 84.2)">会 签</text>
<text x="8.7" y="95.4" transform="rotate(90 8.7 95.4)">审 批</text>
<text x="12.1" y="93" transform="rotate(90 12.1 93)">APPROVED</text>
<text x="19.5" y="106.3" transform="rotate(90 19.5 106.3)">图纸名称:</text>
<text x="22.4" y="106.5" transform="rotate(90 22.4 106.5)">DWG.NAME:</text>
<text x="8.2" y="214.7" transform="rotate(90 8.2 214.7)">文档号：</text>
<text x="10.2" y="215" transform="rotate(90 10.2 215)">FILE No.:</text>
<text x="12.7" y="214.8" transform="rotate(90 12.7 214.8)">图纸编号：</text>
<text x="14.9" y="215" transform="rotate(90 14.9 215)">DWG.NO.:</text>
<text x="18.2" y="214.7" transform="rotate(90 18.2 214.7)">项目名称：埃塞俄比亚瓦尔凯特糖厂机组电站DCS 3# &amp; 4# 机组</text>
<text x="9.1" y="226.7" transform="rotate(90 9.1 226.7)">B18-P11-002065</text>
<text x="13.5" y="226.6" transform="rotate(90 13.5 226.6)">BHE-17020007/01-002065-04</text>
<text x="9" y="260.8" transform="rotate(90 9 260.8)">第1页 共1页</text>
<text x="13.6" y="260.3" transform="rotate(90 13.6 260.3)">PAGE 1 OF 1</text>
</g>
<g font-size="1.9">
<text x="17.7" y="30.2" transform="rotate(90 17.7 30.2)">18.04.11</text>
<text x="16" y="61.2" transform="rotate(90 16 61.2)">苑爱花</text>
<text x="16" y="72.7" transform="rotate(90 16 72.7)">刘</text>
<text x="16" y="76.3" transform="rotate(90 16 76.3)">德</text>
<text x="16" y="84.7" transform="rotate(90 16 84.7)">张 洁</text>
<text x="16" y="95.5" transform="rotate(90 16 95.5)">王晓磊</text>
</g>
<text font-size=".8" x="12.2" y="169.8" transform="rotate(90 12.2 169.8)">auto</text>
<g font-size=".5">
<text x="11.5" y="168.1" transform="rotate(90 11.5 168.1)">hollilas</text>
<text x="13.1" y="168.1" transform="rotate(90 13.1 168.1)">pgqh</text>
</g>
<text font-size=".4" x="10.6" y="169.9" transform="rotate(90 10.6 169.9)">hollysys</text>
</svg>
